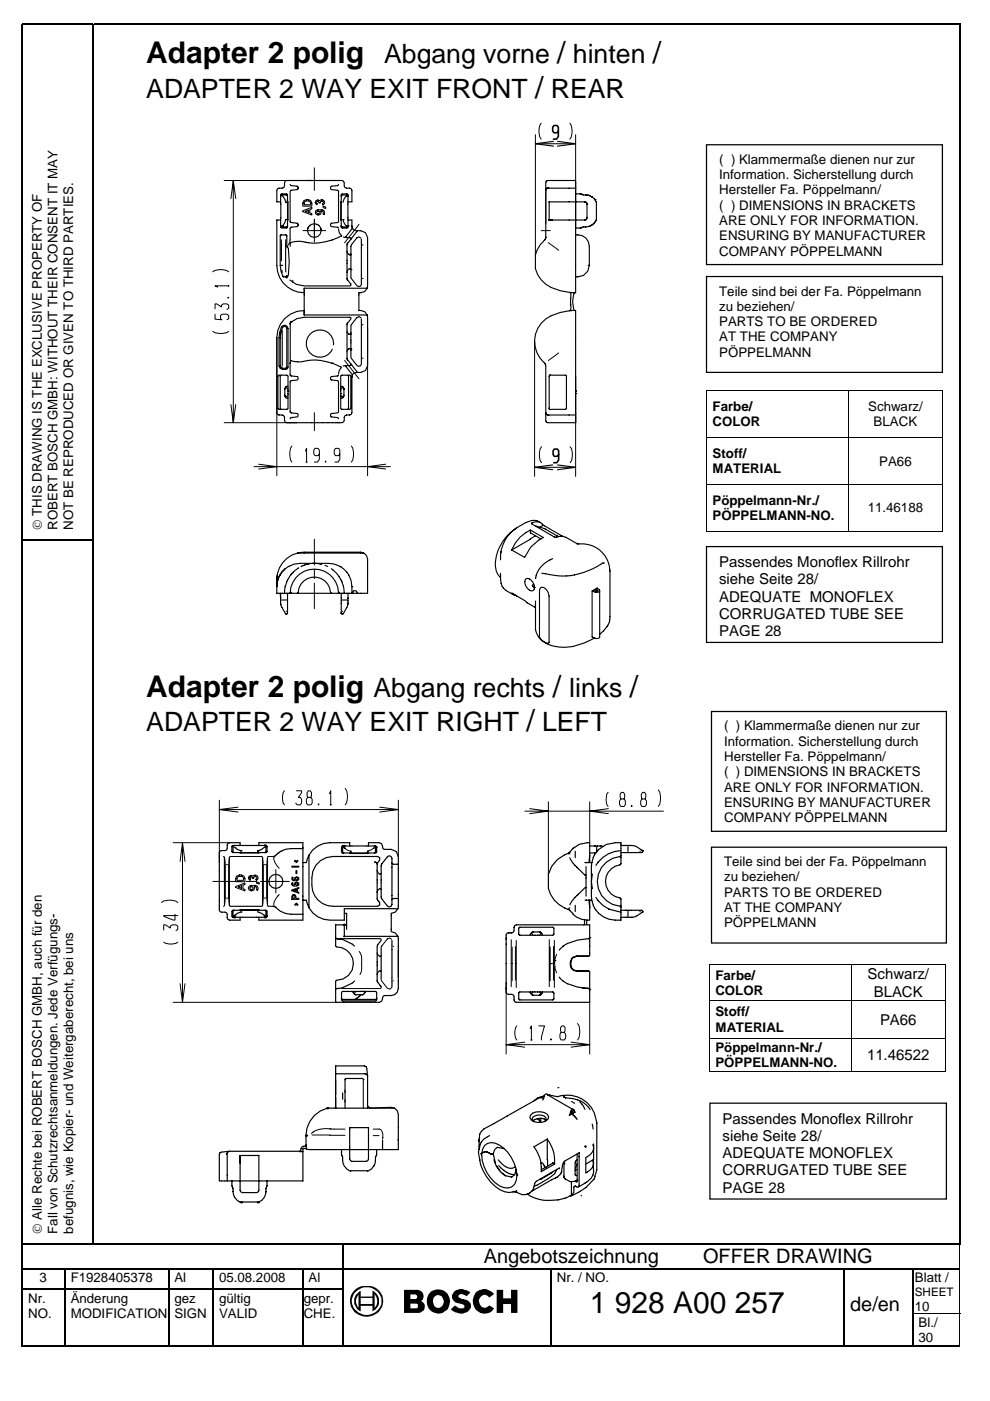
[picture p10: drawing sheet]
<svg xmlns="http://www.w3.org/2000/svg" width="210mm" height="297mm" viewBox="0 0 210 297" stroke-linecap="round" stroke-linejoin="round" font-family="sans-serif">
<g fill="#000">
<path d="M4.6 5h.3v.4h-.3zM19.6 5h.3v.4h-.3zM203.4 5h.3v.4h-.3zM4.6 114.4h.3v.3h-.3zM19.6 114.4h.3v.3h-.3zM203.4 114.4h.3v.3h-.3zM4.6 263.6h.3v.3h-.3zM4.6 268.8h.3v.4h-.3zM4.6 273.2h.3v.4h-.3zM4.6 278.5h.3v.2h-.3zM13.6 268.8h.3v.4h-.3zM13.6 273.2h.3v.4h-.3z"/>
<path d="M13.6 278.5h.3v.2h-.3zM35.6 268.8h.3v.4h-.3zM35.6 273.2h.3v.4h-.3zM35.6 278.5h.3v.2h-.3zM45 268.8h.4v.4h-.4zM45 273.2h.4v.4h-.4zM45 278.5h.4v.2h-.4zM64 268.8h.4v.4h-.4zM64 273.2h.4v.4h-.4zM64 278.5h.4v.2h-.4zM72.6 263.6h.4v.3h-.4zM72.6 268.8h.4v.4h-.4z"/>
<path d="M72.6 273.2h.4v.4h-.4zM72.6 278.5h.4v.2h-.4zM116.6 268.8h.4v.4h-.4zM116.6 273.2h.4v.4h-.4zM116.6 278.5h.4v.2h-.4zM178.9 268.8h.3v.4h-.3zM178.9 273.2h.3v.4h-.3zM178.9 278.5h.3v.2h-.3zM193.4 268.8h.3v.4h-.3zM193.4 273.2h.3v.4h-.3zM203.4 263.6h.3v.3h-.3zM203.5 263.9h.1z"/>
<path d="M203.5 268.8h.1v.4h-.1zM203.5 273.2h.1v.4h-.1z"/>
</g>
<g fill="none" stroke="#000" stroke-width=".34">
<path d="M4.6 5.2h15M4.8 5.4v109M19.8 5.4v109M19.9 5.2h183.5M203.5 5.4v109M4.8 114.7v148.9M4.9 114.5h14.7M19.8 114.7v148.9M203.5 114.7v148.9M4.8 263.9v4.9M4.8 269.2v4M4.8 273.6v4.9"/>
<path d="M4.8 278.7v6.8M4.9 263.8h67.7M4.9 269h8.7M4.9 273.4h8.7M13.8 269.2v4M13.8 273.6v4.9M13.8 278.7v6.8M13.9 269h21.7M13.9 273.4h21.7M35.8 269.2v4M35.8 273.6v4.9M35.8 278.7v6.8"/>
<path d="M35.9 269h9.1M35.9 273.4h9.1M45.2 269.2v4M45.2 273.6v4.9M45.2 278.7v6.8M45.4 269h18.6M45.4 273.4h18.6M64.2 269.2v4M64.2 273.6v4.9M64.2 278.7v6.8M64.4 269h8.2M64.4 273.4h8.2"/>
<path d="M72.8 263.9v4.9M72.8 269.2v4M72.8 273.6v4.9M72.8 278.7v6.8M73 263.8h130.4M73 269h43.6M116.8 269.2v4M116.8 273.6v4.9M116.8 278.7v6.8M117 269h61.9M179 269.2v4M179 273.6v4.9"/>
<path d="M179 278.7v6.8M179.2 269h14.2M193.5 269.2v4M193.5 273.6v4.9M193.5 278.7v6.8M193.7 269h9.8M4.6 285.3h9M13.9 285.3h21.7M35.9 285.3h9.1M45.4 285.3h18.6M64.4 285.3h8.2M73 285.3h43.6"/>
<path d="M117 285.3h61.9M179.2 285.3h14.2M193.7 285.3h9.8"/>
</g>
<g fill="none" stroke="#000" stroke-width=".21">
<path d="M47.5 38.3h17.3M49.5 38.3v51.3M66.7 35.6v4.8M113.5 30.5h8.5M113.5 28.6v25.5M114.7 26.1a3.2 3.2 0 0 0 0 3.4M120.8 26.1a3.2 3.2 0 0 1 0 3.4M122 28.6v9.7M45.1 57.6a3.2 3.2 0 0 1 3.4 0M49 42.1l.5-3.8 .5 3.8M64.2 44.7l1.9-.7v.3l-.4 .1v.7l.4 .2v.3l-1.9-.7zM64.2 48.9h4.9"/>
<path d="M64.4 42.5a1.05 1.05 0 0 1 1.7 .6v.6h-1.9v-.6zM64.6 42.7a.75 .75 0 0 1 .9-.1 .75 .75 0 0 1 .3 .8h-1.3zM64.7 44.8l.7-.3v.5zM66.7 46.5v4.8M67 44.6l.4-.1h.9l.4 .1 .1 .7-.1 .2-.2-.1a.37 .37 0 0 0-.2-.7h-.3l.1 .4-.2 .3-.5 .2-.4-.2-.2-.4zM67 42.5l.3-.1 .5 .1 .5-.1 .4 .1 .2 .4-.4 .6-.1-.3 .2-.3-.1-.2-.3-.1-.2 .1-.1 .4h-.3v-.3l-.3-.1-.2 .2 .2 .2-.1 .3-.4-.5zM67.1 44.9l.5-.2 .2 .2v.3l-.4 .1-.3-.1zM68.5 43.7l.6 .2v.3l-.6-.2zM76.1 47.6l-3 3.9M114.7 48.9h2M116.2 51.4l2.2 1.7M45.1 70.3a3.3 3.3 0 0 0 3.4 0"/>
<path d="M45.6 66.6v1.1l1.4 .1-.2-.3v-.6l.3-.3h1l.4 .3v.6l-.4 .3M45.6 65.5v-1.1h.4l.9 .7v-.4l.4-.3h.8l.4 .3v.7l-.4 .2M48.3 63.1l.2 .1zM48.5 60.6h-2.9l.6 .3M48.5 60.5v.2M73.1 76.4l3 3.9M77.9 75.1v25.8M113.3 72.4v28.6M118.4 74.8l-2.1 1.6M47.5 89.6h14.6M49 85.8l.5 3.8 .5-3.8M53.8 98.9h29"/>
<path d="M54.9 98.4l3.8 .5-3.8 .5M58.7 87.5v13.4M61.9 94.6a3.3 3.3 0 0 0 0 3.4M64.7 95.6l.3-.5v2.9M64.9 98h.2M66.7 87.5v3.8M67.7 96.2l-.3 .4h-.6l-.3-.4v-.8l.3-.3h.6l.3 .3v2l-.4 .6h-.6M69 97.8l.1 .2zM72.1 96.2l-.3 .4h-.7l-.2-.4v-.8l.2-.3h.7l.3 .3v2l-.4 .6h-.7M74.5 94.6a3.3 3.3 0 0 1 0 3.4M81.8 98.4l-3.9 .5 3.9 .5M113.3 99.1h8.7"/>
<path d="M114.8 94.7a3.2 3.2 0 0 0 0 3.4M120.9 94.7a3.2 3.2 0 0 1 0 3.4M122 87.5v13.5M66.7 114.3v5.5M66.7 120.7v2M66.7 123.6v5.5M193.4 278.6h10.2M203.5 263.9v4.9M203.5 269.2v4M203.5 273.6v4.9M203.5 278.7v6.8"/>
</g>
<g fill="#000">
<path d="M75.2 273.5a3.7 3.7 0 0 1 6 1.6 3.5 3.5 0 0 1-3.1 4.1 3.5 3.5 0 0 1-3.9-3.3h.4a3.2 3.2 0 0 0 3.4 2.9 3.2 3.2 0 0 0 2.9-3.5 3.2 3.2 0 0 0-3.4-2.4 3.2 3.2 0 0 0-2.9 3h-.4a2.96 2.96 0 0 1 1-2.4z" fill-rule="evenodd"/>
<path d="M75.5 274.5l1-.8v1.2h2.5v-1.3a2.54 2.54 0 0 1 1.3 3.1l-.7 1-.6 .4v-1.2h-2.5v-.4h2.9v.8v-.1a1.91 1.91 0 0 0 .1-2.7l-.1-.1v2.1h-.4v-1.3h-3l.1-.8a2.03 2.03 0 0 0 0 2.9l-.1-2.1h.5v2.9a2.48 2.48 0 0 1-1-3.6z" fill-rule="evenodd"/>
<path d="M85.7 273.5h2.9a1.31 1.31 0 0 1 1.1 1 1.31 1.31 0 0 1-.5 1.4 1.29 1.29 0 0 1 .9 1.3 1.29 1.29 0 0 1-1.2 1.2h-3.2v-3.4h1.3v.4h.2v1h-.2v1h1.4l.2-.2v-.7l-.3-.1h-1.1v-1h1a.52 .52 0 0 0 .3-.5 .52 .52 0 0 0-.4-.5h-1.1v.6h-1.3z" fill-rule="evenodd"/>
<path d="M91.4 273.8a2.56 2.56 0 0 1 4 1.4 2.56 2.56 0 0 1-2.8 3.2 2.3 2.3 0 0 1-2.1-2.5h1.3a1.18 1.18 0 0 0 1.2 1.4 1.18 1.18 0 0 0 1.1-1.5 1.15 1.15 0 0 0-1.2-1.2 1.15 1.15 0 0 0-1.1 1.3h-1.3l.1-.9 .3-.6z" fill-rule="evenodd"/>
<path d="M96.3 273.8l.2-.1a2.49 2.49 0 0 1 2.8 .1l.4 .3-.8 .7a1.44 1.44 0 0 0-1.6-.2l-.1 .1a.65 .65 0 0 0 .6 .7 2.44 2.44 0 0 1 2 1.1 1.96 1.96 0 0 1-2.5 1.9l-.7-.1-1-.7 .8-.8 .4 .2a1.63 1.63 0 0 0 1.5 .4l.2-.5-.4-.4a2.59 2.59 0 0 1-2.2-1.1l-.1-.8z" fill-rule="evenodd"/>
<path d="M100.8 274.1l.6-.4a2.47 2.47 0 0 1 3.4 .7l-1.1 .7a1.21 1.21 0 0 0-1.7-.3 1.21 1.21 0 0 0-.3 1.7 1.09 1.09 0 0 0 1 .8 1.09 1.09 0 0 0 1-.5l1.1 .6a2.51 2.51 0 0 1-3.4 .7 2.51 2.51 0 0 1-.9-3.3z" fill-rule="evenodd"/>
<path d="M105.3 273.5h1.4v1.8h1.7v-1.8h1.3v4.9h-1.3v-1.9h-1.7v1.9h-1.4z" fill-rule="evenodd"/>
</g>
<g fill="none" stroke="#000" stroke-width=".24">
<path d="M61.5 39.1l.2 .2 1.3 .2 .2 .2-.1 .4-1.4 .2-.2 .3v6.3l.2 .3 1.4 .2 .1 .4-.2 .2-1.3 .2-.2 .2v2.5l-.1 .5-.3 .5M71.8 39.1l-.2 .2-1.3 .2-.2 .2v.4l1.5 .2 .2 .3v6.3l-.2 .3-1.5 .2v.4l.2 .2 1.3 .2 .2 .2M116.2 39.9h5.8M116.2 39.9h.1M117.3 30l-3.8 .5 3.8 .5M118.2 30l3.8 .5-3.8 .5M59.5 42.8h-.8v-2.4l.1-.4 1.4-.2 .3-1.4 .3-.1h11.7l.3 .1 .2 .4 .1 1 1.4 .2 .1 .4v2.4h-.8M59.5 42.8l.1-1.6h1.3v7.1h-1.3l-.1-1.6M59.5 47.9l.3 .2M59.5 46.7h-.8v9.6a5.8 5.8 0 0 0 5.8 5.8M59.5 42.8v3.9M59.5 41.6h.1"/>
<path d="M59.5 47.9h.1M59.6 50.8l.1 4.5M59.6 56.3h.3M59.7 56.3h.2M59.7 49.8l-.2 .2v-.1M59.8 41.3h.9l.3 .3M59.8 41.3h.1M59.8 48.1h.1M59.8 41.3l-.3 .3M59.8 57.3l.1 .4M59.9 47.9h.1M59.9 41.6l.4 .5 .3 .8"/>
<path d="M60 58.6l.6 .1 .2-.2v.4v-.3h.2a15.7 15.7 0 0 0 0-6.3l-.2-.1v-2.2l-.2-.2h-1.1l-.1 6.5 .2 1.1 .4 1.2 .2 .1M60.5 49.8l.3 .2-.1-.1M60.6 46.5l-.3 .8-.4 .6M60.6 46.5h.1M60.6 42.9h.1M60.6 50.8v6.9M60.7 58.6l.1-.1-.3 .2M60.9 42.4l.1 .5M61 47.9l-.3 .2h-.9M61 42.8v3.9M61.4 59.4l1.4 .9 1.7 .3h9.7l.2-.1v-.2M61.5 51.5v.7"/>
<path d="M62.1 59.4v.5M65.3 48.3a1.45 1.45 0 0 0 1.3 2 1.45 1.45 0 0 0 1.4-1.9M67.6 47.8l.4 .5 .1 .6M67.6 47.8a1.48 1.48 0 0 0-2.3 .6M71.8 48.7l.2 .7 .5 .6M72.3 47.9l.3 .2h1l.2-.2M72.3 42.8v3.9M72.4 42.9h-.1M72.4 50a11.9 11.9 0 0 1-8.8 1.2l-1.3 .1-.9 .3M72.7 46.5a2.03 2.03 0 0 0 1 1.5M72.7 46.5h.1M72.8 50.2l.5 .2"/>
<path d="M73.4 41.6l-.4 .5-.3 .8M73.4 41.6h.1M73.5 41.3l.3 .3-.2-.3h-1l-.3 .3M73.6 59.1l.1 .3-.1-.1M73.6 53.3l.4 .6M73.6 59l.7 1.2M73.6 51.9v7.1M73.6 51.7l.1-.2-.1 .4M73.7 41.4l-.3 .2M73.8 42.8l-.1-1.6h-1.3v7.1h1.3l.1-1.6M73.8 47.9l-.3 .2M73.8 42.8v3.9"/>
<path d="M73.8 47.9h.1M73.8 46.7h.8v1.2M74 53.9l.2 .1M74.1 57h.1M74.2 57l.2 .1M74.2 57h.1M74.2 57a.77 .77 0 0 0-.6 .7M74.3 54h.1M74.3 54h-.1M74.4 53.8l-.2 .2M74.4 57.1h.1M74.4 58.8l1.3 1.8 .3 .1h.4l.2-.3"/>
<path d="M74.4 50.6l-.8 1.3M74.4 52.3v6.4M74.6 47.9l.1 .5M74.7 48.4l-1.4 2h.9l.2 .3 1.4-1.8M74.7 48.4l.6 .5h1.2l1 .4 .4 1.1v10.7M76.6 50.5l-.5-.3-.4 .2-1.3 1.8M76.6 50.8v9.4M76.8 51.9h.2M76.8 59h.2M115.7 50.3v.1M115.7 50.2l-.1 .5a6.7 6.7 0 0 0-2.1 6.2 6.5 6.5 0 0 0 5.3 4.7l2 .4M115.7 50.3l-.1 .5"/>
<path d="M115.7 50.3l.1-11.8 .4-.2h5.8v23.8h-.2M115.8 40.1v.1M115.8 40l.2-.1-.2 .2M115.8 40v.1M115.9 40l.3-.2-.4 .3-.1 .3M116.4 42.8h7.7l.4 .5M116.4 46.7h7.6M116.4 42.8v3.9M122 49.8a2.47 2.47 0 0 1 2.9 2.4v4.1M122 41.1h1M123 41.1l.3 .1M123 41.1h.1"/>
<path d="M123.3 41.2l.9 .1M123.3 41.2h.1M124.2 41.3h.1M124.2 41.3l.8 .2M124.3 42.9l-.3-.1 .3 .1 .2 .4M124.3 46.5l-.3 .2M124.5 46.2l-.2 .3-.3 .2M124.5 46.2l-.1 .3-.4 .2M124.5 43.3v2.9M124.6 41.4h.1M124.7 56.3h.2M124.9 41.4h.1"/>
<path d="M124.9 56.3a2.48 2.48 0 0 1-2.9 2.4M125 41.5l.9 .5 .5 .9M125 41.5h.1M125.5 41.7l.1 .1M125.5 47.7l-.4 .2M126 42.2l.2 .1M126.1 47.2l-.5 .4M126.2 42.3h.1M126.4 42.9v3.7M126.4 46.6a2.87 2.87 0 0 1-2.9 1.5l-.3 .2h-1.2M126.4 46.6l-.2 .5M126.4 42.9h.1"/>
<path d="M59 79.7l1.8-.2 .3 .3v6.8l-.3 .2h-1.7l-.2-.2zM59.5 77.8v-.2l.2 .4M59.6 70.2l-.1 .7M59.6 79.5l-.2 .3v6.8l.2 .2M59.7 69.4l.3-.4h.5l.4 .2 .2 .5v8.2l-.2 .3a1.19 1.19 0 0 1-1.7-.6v-6l.1-1.1zM59.8 78l.1 .1M59.8 70.1v7.5M59.9 69.5l.3-.3 .4 .1 .2 .4v8.2l-.2 .2h-.7l-.3-.2-.2-.3v-6l.1-1.1zM61.5 76.9l.1 2.8 1.4 .1 .2 .3-.2 .5-1.3 .1-.2 .2v6.4l.2 .2 1.3 .2 .2 .5-.2 .2-1.3 .1-.2 .3M61.6 68.5l-.1 8.4M61.6 76.4l.9 .3a6.9 6.9 0 0 0 3.1-.3 11.4 11.4 0 0 1 4.8 .6M61.6 76.4h.1"/>
<path d="M61.7 68.2l-.2 .5zM61.7 68.3h.1M64.5 65.8a5.8 5.8 0 0 0-5.8 5.8v15.9l.1 .4 1.4 .2 .3 1.4 .3 .1h11.7l.3-.1 .3-1.4 1.4-.2 .1-.4v-7.6M70.4 77h.1M70.4 77l2 .9M70.7 73.1a2.89 2.89 0 0 0-3.8-3 2.89 2.89 0 0 0-1.2 4.6 2.89 2.89 0 0 0 4.7-.7M71.8 79.5l-.2 .2-1.3 .1-.2 .3 .2 .5 1.3 .1 .2 .2v6.4l-.2 .2-1.3 .2-.2 .5 .2 .2 1.3 .1 .2 .3M72.3 79.6l1.9-.1 .2 .3v6.8l-.2 .2h-1.7l-.3-.2zM72.4 77.9l-.5 .6-.1 .7M73.3 77.5h.9l.2-.3 1.4 1.8M73.3 77.5l1.4 2M73.3 77.5l-.6 .1"/>
<path d="M73.6 70.2l.2 .5 .4 .2M73.6 75.9l.1 .4-.1-.1M73.6 75.9l.8 1.2M73.6 68.8v7.1M73.6 79.5l.3 .3v6.8l-.3 .2M73.6 68.6l.1-.1-.1 .3M74 70.8l.2 .1M74 74l-.4 .6M74.1 73.9l-.1 .1M74.3 70.9h.1M74.3 73.9h.1M74.3 73.9l.1 .2"/>
<path d="M74.3 70.9h-.1M74.3 73.9l-.3 .1M74.3 77.1l.1 .2M74.4 67.7l-.8 1.1M74.4 70.7l-.2 .2M74.4 74.1h.1M74.4 75.7l1.3 1.8 .3 .2 .4-.1 .2-.3M74.4 69.2v6.4M74.4 67.6l-.2-.3h-9.7l-1.5 .2-1.3 .8M74.7 79.5l-.1 .4M76.6 67.4l-.5-.3-.4 .2-1.3 1.8M76.6 67.6v9.5"/>
<path d="M76.8 68.9h.2M76.8 75.9h.2M77.9 66.8v10.7l-.4 1-1 .5a1.54 1.54 0 0 0-1.7 .4l-.1 .1M77.9 61.1l-.6 .7-1.2 .3v3.7l1.2 .3 .6 .7M77.9 61.1h-13.4v5.7h13.4M116.8 79.5h-.3l-.1 .3v6.8l.3 .2M116.9 79.5h3l.2 .3-.1 6.9-3.1 .1M120.8 65.9a8.2 8.2 0 0 0-6.8 3.7 6.1 6.1 0 0 0 1.5 7.5l.2 .3M120.8 62l.2 .2 .1 .5v2.5l-.1 .5-.2 .2M120.8 62l1 .1M121.8 65.8h.2v23.8h-5.8l-.4-.2-.1-11.8-.2-.6M121.8 65.8l-1 .1"/>
<path d="M121.8 62.1a5.4 5.4 0 0 0 0 3.7M60.4 83.8l.1 .3M60.4 83.8v.2zM60.4 82.3v.2M60.5 84.3l.6 .1M60.5 82.1l-.1 .3v1.5l.1 .3M60.6 82.2l.5 .2M61.1 81.9l-.6 .2M61.1 82.9h.1M61.1 83.9l-.5 .3M72.2 81.9l.6 .2M72.2 83.4h.1"/>
<path d="M72.2 83.9l.5 .3M72.7 82.2l-.5 .2M72.8 84.3l-.6 .1M72.8 82.1l.1 .2M72.9 82.3v1.6l-.1 .3M72.9 82.3v.2v-.2M72.9 82.3v.2M72.9 82.3v.1M72.9 83.8v.2M115.7 87.5l.1 .3 .4 .3-.2-.2M115.8 87.8l-.1-.1 .1 .1M116.2 88h5.8"/>
<path d="M116.2 88h.1M117.2 98.6l-3.9 .5 3.9 .5M118.2 98.6l3.8 .5-3.8 .5M122 82.9h.1M122 83.4h.1M60.8 118.4l1.1-.7 1.2-.4h14l.7 .6 .1 .7v7.2h-19.2v-2.9a5.8 5.8 0 0 1 2.1-4.5zM63.2 117.3l1.3-.2h12l.6 .2M65.6 119.5l-1.8 .6M67.4 119.5l.7 .1M68.1 119.6h.1zM68.9 119.9l.6 .2M106.2 116.9v.3"/>
<path d="M108.9 112.4l-.1 .1M109.3 112.1a9.5 9.5 0 0 0-4.2 8.1l.4 1.6 .6 .7M110.3 113.9l2.2-1.5 2.7 1.6-1 .5-1.7 1.5-1.3 2.2-2.7-1.6 .8-1.5zM112.5 112.4v.6M112.5 113l2.2 1.3M112.7 111l4.8 2.9h.5a2.45 2.45 0 0 1 2 0l2.4 1.4M112.8 110.9h-.1M113.5 113.6l-5 3M113.6 111.5a10.7 10.7 0 0 1 4.5 2.1l.2 .2M113.9 110.4a2.78 2.78 0 0 0-2.4 .4 8 8 0 0 0-5.4 7.9M113.9 110.4l5.4 3.3M114.4 110.7l-.8-.1-.8 .3"/>
<path d="M115.1 111.4l-.6 .4M117.2 118.4a5.3 5.3 0 0 0-3.6 4.3M122.3 115.3a6.1 6.1 0 0 1 7 5.8v10.3a5 5 0 0 1-2.2 3.1M128.1 119.4l-.2-.1a14.6 14.6 0 0 1-12.2 2.3l-.8-.1M58.8 121.9l-.1 .9M58.9 123.1l-.2 1.3 .1-1.1M58.9 122.8v.3M59.4 125.8l.1 1.1M59.5 125.8v2.1a3.7 3.7 0 0 0 1 2.2l.4 .1 .1-.2M59.5 128.2h.1M59.8 127.2h.9M60.5 120.6l-.8 .7-.6 1"/>
<path d="M60.6 130.2h.1M60.7 129.6h.1M60.8 123.4l-.3 .9-.2 1.5M60.9 130v.1M61 130h-.1M61 125.8v4.2M61.2 120.1a4.9 4.9 0 0 0-2.3 3M61.2 120.1l1.1-.5 1.3-.2h6.1a4.9 4.9 0 0 1 4.9 5M61.2 120.1h.1M61.5 125.6h.1M61.5 125.6a5.1 5.1 0 0 1 5.2-4.9 5.1 5.1 0 0 1 5.1 4.9M61.5 125.6l-.2 .2"/>
<path d="M63 125.8l.2-.1a3.5 3.5 0 0 1 3.5-3.3 3.5 3.5 0 0 1 3.4 3.3l.2 .1M63.4 120.4a6.5 6.5 0 0 0-2.6 3M70.3 120.6a6.4 6.4 0 0 1 2.7 5.2M71.8 125.6h.1M71.8 125.6l.2 .2M72.1 120.1h.1M72.3 130l.1 .1M72.3 125.8v4.2M72.6 129.6h.1M72.6 127.2h1M72.6 130.2h.1M73.7 128.2h.1"/>
<path d="M73.8 125.8a4.8 4.8 0 0 1-1.1 4.4h-.3l-.1-.2M74.6 124.4h.1M74.6 124.4v1.4M74.7 125.8l.3-.6h.3l.3 .2 .2 .4M106.1 121.6v.3a3.4 3.4 0 0 0 1.2 3.3l1.7 1M109.6 126.4l-1.1-.7 5 3.1-.2-.2M111.4 122.8a1.22 1.22 0 0 1 1.8 1 .84 .84 0 0 1 .1 1 .84 .84 0 0 1-.8 .4 1.94 1.94 0 0 1-1.1-2.4zM113.2 123.8l-.3 .4 .4 .4M113.3 124.6h.1M113.5 128.1v.1M113.5 127.4v6.1a4.6 4.6 0 0 0 4.1 3.5 11.5 11.5 0 0 0 8.4-1.7M114.5 124.7l.3-.2a1.83 1.83 0 0 1 1.6 1.9v9.9a1.84 1.84 0 0 1-2-1.3v-9.8z"/>
<path d="M126.1 124.9l.5-.2 .5 .5a.61 .61 0 0 1-.9 .3l-.7-.2v9.8l1.1 .3 .4-.1 .1-.2v-9.8M126.1 125.1v-.2l.7 .4-.4 .1-.4-.4-.5 .3"/>
</g>
<path d="M118.4 27.8l-.3 .4h-.6l-.3-.4v-.8l.3-.4h.6l.3 .4v1.9l-.4 .6h-.7M118.4 96.4l-.2 .4h-.7l-.2-.4v-.8l.2-.4h.7l.2 .4v1.9l-.4 .6h-.6" fill="none" stroke="#000" stroke-width=".33"/>
<path d="M149.8 30.7h50v25.4h-50z" fill="#fff"/>
<path d="M149.8 30.7h50v25.4h-50z" fill="none" stroke="#000" stroke-width=".26"/>
<path d="M149.8 58.6h50v20.4h-50z" fill="#fff"/>
<path d="M149.8 58.6h50v20.4h-50z" fill="none" stroke="#000" stroke-width=".26"/>
<path d="M149.8 82.8h.1v.1h-.1zM199.8 82.8h.2v.1h-.2zM199.8 112.5h.2v.2h-.2z" fill="#000"/>
<g fill="none" stroke="#000" stroke-width=".21">
<path d="M149.8 82.8h50.2M149.8 92.8h50.2M149.9 82.9v9.8M149.9 92.9v9.7M179.9 82.9v9.8M179.9 92.9v9.7M199.9 82.9v9.8M199.9 92.9v9.7M149.8 102.7h50.2M149.8 112.6h30M149.9 102.8v9.9M179.9 102.8v9.9"/>
<path d="M180 112.6h19.8M199.9 102.8v9.9"/>
</g>
<path d="M149.8 115.9h50v20.3h-50z" fill="#fff"/>
<path d="M149.8 115.9h50v20.3h-50z" fill="none" stroke="#000" stroke-width=".26"/>
<path d="M150.9 150.9h49.8v25.4h-49.8z" fill="#fff"/>
<path d="M150.9 150.9h49.8v25.4h-49.8z" fill="none" stroke="#000" stroke-width=".26"/>
<g fill="none" stroke="#000" stroke-width=".21">
<path d="M36.7 178.7h12M38.7 178.7v33.8M46.5 171.6h38M46.5 169.7v13.1M49.8 179.7h.1M50.5 171.1l-4 .5 4 .6M56 179.7h.1M60.3 167.7a2.88 2.88 0 0 0 0 2.9M62.9 167.7h1v.4l-.6 1h.4l.2 .4v.8l-.2 .3h-.7l-.3-.3M65.2 169.1h.7l.1-1-.2-.4h-.4l-.3 .4 .1 1-.2 .4v.8l.2 .3h.7l.3-.3v-.8l-.3-.4M67.5 170.5l.1 .1zM69.8 168.3l.3-.6v2.9"/>
<path d="M70 170.6h.3M73 179.8l.6 .4 .8 .3M73 179.8h.1M73.2 167.2a3.4 3.4 0 0 1 0 3.4M79.2 179.8l-.5 .4-.8 .3M79.2 179.8h.1M80.5 171.1l4 .5-4 .6M84.5 169.7v11.9M111.3 172h29.4M112.3 171.4l4 .6-4 .5M116.3 170v15.4M125 170v8.7"/>
<path d="M128.9 168a2.87 2.87 0 0 0 0 3M129 171.4l-4 .6 4 .5M131.6 169.4h.7l.1-1-.2-.4h-.4l-.3 .4 .1 1-.2 .4v.8l.2 .4h.7l.3-.4v-.8l-.3-.4M133.9 170.8h.1v.2h-.1zM136.1 169.4h.7l.1-1-.2-.4h-.5l-.2 .4 .1 1-.3 .4v.8l.3 .4h.7l.3-.4v-.8l-.3-.4M139.6 167.5a3.4 3.4 0 0 1 0 3.5M34.2 191.3a3.2 3.2 0 0 1 3.5 0M34.7 197.2v-1.1h.4l1 .7v-.4l.4-.3h.8l.4 .3v.6l-.4 .3M34.7 199.7a2.88 2.88 0 0 0 3 0M37.1 193.8v1.3h-.4l-2-.8v-.2h3M38.2 182.6l.5-3.9 .5 3.9M45.1 186.9h6.1"/>
<path d="M47.4 181.6l.2 .2M47.6 186.9v5.1M47.8 190.7l-.2 1.2-.2 .3M47.8 183.2v7.3M48 190.4h.2M48 183.3h.2M48.5 183.2v7.3M48.5 190.7l.1 1.2 .3 .3M48.5 183l.1-1.2 .3-.2h6.5l.3 .2 .1 1.2M48.6 181.8v10.2M49.6 194.3h.1M49.7 194.2l-.2 .2"/>
<path d="M49.8 194.1h.1M49.8 194.1h-.1M50 188l1.9-.8v.3l-.4 .2v.7l.4 .2v.3l-1.9-.7zM50.2 185.7a1.08 1.08 0 0 1 1.7 .6v.6h-1.9v-.6zM50.4 185.9a.78 .78 0 0 1 .9-.1 .78 .78 0 0 1 .3 .8h-1.4zM50.5 188l.7-.2v.5zM51.1 180.4h.1M51.1 193.4h.1M52.2 186.9h2M52.8 187.9l.4-.2h1l.4 .2 .1 .7-.1 .2-.2-.2a.4 .4 0 0 0-.2-.6h-.3l.1 .4-.2 .3-.6 .2-.4-.2-.1-.4zM52.8 185.8l.4-.2 .4 .2 .6-.3 .4 .2 .1 .4-.3 .6-.1-.3 .2-.3-.1-.2-.3-.1-.2 .1-.1 .4h-.3l-.1-.4h-.2l-.2 .2 .1 .3-.1 .2-.3-.5zM53 188.2l.4-.2 .3 .2v.2l-.5 .2-.2-.2z"/>
<path d="M54.4 187l.6 .2v.2l-.6-.1zM55.2 186.9h6.1M55.6 181.8v10.2M55.8 190.7l-.1 1.2-.3 .3M55.8 183.2v7.3M56 194.1h.1M56 194.1l.3 .3M56.1 190.4h.2M56.1 183.3h.2M56.5 183.2v7.3M56.6 190.7l.1 1.2M56.7 191.9l.2 .3h.9l.6 .2"/>
<path d="M56.7 181.8l-.1 1.2M56.7 181.8v10.2M58.4 181.4l-.6 .2h-.9l-.2 .2M58.4 181.4a.96 .96 0 0 0 0 1.6l.8 1.1M58.4 192.3h.1M58.5 184.4v5M59.2 189.7l-1 1.5a.8 .8 0 0 0 .2 1.1M59.9 180.3l-1 .6-.5 .5M61.9 188.7l1.5-.5v.2l-.3 .1v.6l.3 .1v.2l-1.5-.6zM61.9 183.6h1.5v.3h-1.5zM62 187.1l.1 .1v.4h.4v-.4l.5-.2 .4 .2v.4l-.4 .3h-.7l-.3-.2-.2-.3zM62 185.9l.1 .2v.4h.4v-.4l.5-.2 .4 .2v.4l-.4 .2h-.7l-.3-.1-.2-.3z"/>
<path d="M62.1 189.7h.4l.2 .3v.5h.7v.2h-1.5v-.7zM62.2 189.9l.3 .1v.5h-.4zM62.3 188.8l.5-.2v.4zM62.5 191.8l.3-.3 .4 .3-.1 .2-.3-.3-.2 .3zM62.5 182.5l.1-.1 .2 .2 .3-.2 .1 .1-.4 .4zM62.7 187.3l.3-.1 .2 .1v.3h-.5zM62.7 186.2l.3-.1 .2 .1v.2l-.4 .1-.1-.1zM62.7 184.6h.2v.6h-.2zM74.4 180.5h.1M77.9 180.5h.1M80.6 199l.2 .3M83 199.2l-.4-.3-.5 .2-1.3 1.8"/>
<path d="M108.4 199.2v10M109.5 199.4v10M116.5 199.2v10M117.5 199.4v4.9M36.7 212.5h34.7M38.2 208.6l.5 3.9 .5-3.9M71.6 209.6h.1M76.1 201.7l.5 .9 .1 .6v2.5l-.4 .9M80.8 209.2v.3l-.2 .1h-8.2M80.8 207.8l1.3 1.7 .6 .2 .4-.4M83.4 200.7h.1M83.4 207.9h.1"/>
<path d="M107.3 208.4v15.1M108.6 200.8v7.1M109.3 200.7v7.1M109.6 217.5a2.75 2.75 0 0 0 0 3M112.4 218.1l.3-.6v3M114.2 217.5h1.2l-.6 2.4v.6M116.6 200.8v7.1M117.3 200.7v7.1M117.5 205v4.4M118 202.3a4.8 4.8 0 0 0 0 4M119 218.9h.7l.1-1-.3-.4h-.4l-.2 .4 .1 1-.3 .4v.8l.3 .4h.7l.2-.4v-.8l-.2-.4M122.4 217a3.4 3.4 0 0 1 0 3.5"/>
<path d="M125 212.5v11M70 239.4h3.2M70 239.4h-2a3.5 3.5 0 0 0-2 .9M70 239.4h.1M76.6 228.6l.3 .1 .1 .2M77 228.9h.1M77 228.9v6M79.1 239.4h1.3a1.59 1.59 0 0 1 .8 2M107.3 221.5h17.7M111.3 221l-4 .5 4 .5M112.5 220.5h.3M116.8 220.3h.1v.2h-.1z"/>
<path d="M121.1 221l3.9 .5-3.9 .5M66.2 240.6h3.8M70 240.7h3.2M79.1 240.8h1.3"/>
</g>
<g fill="none" stroke="#000" stroke-width=".25">
<path d="M49.2 179.3h7.2l.2 .2v1l-.2 .3h-7l-.2-.3zM49.4 179.5v1l.3 .3M49.4 179.5h.1M49.7 179.3l-.3 .2M49.7 179.3h.1M49.8 179.7l.6 .4 .7 .3M50.9 179.3v-.6h-2.2l-.4 .1-.3 1.4-1.2 .2-.3 .4v12.3l.3 .3 1.2 .2 .3 1.3 .4 .2h2.2v-.6M54.9 179.3v-.6h9.3v16.4h-9.3v-.6M56 179.7l-1.3 .7M56.1 179.3l.3 .2zM56.4 179.5v1l-.3 .3M56.4 179.5h.1"/>
<path d="M64.2 179.9l-3.6 .2-1.2 .5-.9 .7M72.6 179.6l.3-.2h-.4l-.1 .2v1l.2 .2h6.8M72.6 179.6v1l.3 .2M74.1 179.4v-.7h-4.1a5.1 5.1 0 0 0-4.5 2.6M78.1 179.4v-.7h2.3a1.1 1.1 0 0 1 .8 1.1l.2 .3h1.6l1 .4 .5 1.1-.1 11.1M79.4 179.4h.1M79.4 179.4l.2 .2M79.4 179.4h-6.6l-.2 .2M79.6 179.6l-.2-.2h.4l.1 1.2-.1 .2h-.4M79.6 179.6v1l-.2 .2M121.4 180l1.4-1 2.2-.3v4.2M121.8 179.6l-1 1.1"/>
<path d="M125 179.4h2.8M126.5 179.6v1M131.7 179.3a4.7 4.7 0 0 1 4.4 1M133.1 179.5v1M47.6 181.8v5.1M47.6 181.8l.2 1.2M48.9 192.2h6.5M49.4 194.2l.3 .3zM49.5 194.4h.1M49.7 193l-.3 .2v1M49.7 194.1v.1M50.9 180.8h4"/>
<path d="M50.9 193h4M51.1 180.5l.1 .3M51.1 193.4l-.7 .2-.6 .5M51.2 193l-.1 .2M54.6 193l.1 .2M54.7 180.4h.1M54.7 193.4l.7 .2 .6 .5M54.7 180.5l-.1 .3M56.1 193h-6.7l-.2 .2v1l.2 .3h7l.2-.3v-1l-.2-.2h-.3l.3 .2v1M56.1 194.5l.3-.3zM58.5 192.4l.9 .8 1.2 .5 1.1 .1h2.5M64.2 190.9h.8l.5 1.5"/>
<path d="M65.5 192.4a5.1 5.1 0 0 0 4.5 2.7h3v-2.4h11.4M65.5 181.3l-.5 1.6h-.8M65.5 181.3v11.1M71.4 199l1.2 .2 2.1 1 .5 .4M71.4 199l1.2 .1M71.4 199h9.2M72.9 198.5h11.5M73 196.1h.5M73 196.1h-1.8v2.7M73 196.1v2.5M73 193.7h.5v3.3M74.1 180.8h4"/>
<path d="M74.3 180.6l.1 .2M77.9 180.6v.2M79.5 182.8l.2 .1zM79.7 182.9l.3 .3M80 184.6l.1 .5 .5 .3 .2-.2M80 183.2l.5-.8v-.5l-.4-.3h-9.5a4.5 4.5 0 0 0-4.5 4.5 5.2 5.2 0 0 0 2.3 5.5l1 .4 1.2 .2h9.5l.4-.3v-.6M80 183.2v7.3l.5 .8M80.3 191.1l.2 .2M80.8 199.4l-.7 .9a2.72 2.72 0 0 0 0 2.2l.5 .3 .2-.2M80.8 188.6l-.2-.2-.5 .3-.1 .5M82.1 181.7l.4-.3 .4 .2 .2 .4v9.7l-.2 .5-.4 .1-.4-.2-1.3-1.9v-6.6l.2-.4zM83.1 183l.3 .2h1.1"/>
<path d="M83.1 199.4v9.8M84.4 198.5l.1 11.1-.3 .7-.5 .6-.7 .2h-1.6l-.2 .3a1.12 1.12 0 0 1-.8 1.1h-9.2v-4.6a3.6 3.6 0 0 0 3.7-3.6 3.6 3.6 0 0 0-3.7-3.6v-1.9l.2 .2M84.4 192.7l-.6 .7-.8 .3v3.8l.8 .3 .6 .7M84.5 190.5h-1.1l-.3 .3M107.8 197.8a.47 .47 0 0 0-.5 .5v12l.3 .5 1.3 .2 .2 1.4 .4 .1h15.5v-6.6l-2.7-.1a1.55 1.55 0 0 1-1.3-1.5 1.55 1.55 0 0 1 1.3-1.5l2.7-.1v-6.6h-15.5l-.4 .1-.2 1.3-.4 .3M107.8 197.8h.7M107.8 197.8h.1M108.5 197.8h.1M110 196.7l7.2-.1 .2 .2v1.2l-.2 .3h-7l-.2-.3zM112.7 197.8l.3 .5M113.1 197.6l-.4 .1M114.4 197.6l.3 .1"/>
<path d="M114.7 197.7l-.2-.1h-1.6l-.5 .5v.2M114.7 197.7l.3 .6M114.7 197.8l-.3 .5M120.5 180.9a6.6 6.6 0 0 0-4.2 4.5v3a6.4 6.4 0 0 0 4.2 4.4l1 .9M120.6 192.5h.1M120.6 181h.1M120.8 180.7l-.3 .2M120.8 181.9l.9 1.3 2.4 2.4M122 180.5v1.3M122 191.9v1.4M124 194.9l-.1 1-.2 .2M124.1 188.2a12.5 12.5 0 0 0-3.3 3.6"/>
<path d="M124.1 185.6h.1M124.1 182.9h1.4M124.1 190.9h1.4M124.2 183.7v6.3M124.4 195.1v1M124.8 199h.1M124.8 199a9 9 0 0 0-5.5 1.7M124.9 190.9l.1 1.5M125 198.8l-.2 .2M125 192.4v2.7a4.8 4.8 0 0 1-3.6-1.3M125 198.8h.1M125 181.3l-.1 1.6"/>
<path d="M125 180.8h1.3M125 190.9v1.5M125.6 185.3a6.3 6.3 0 0 0 0 3.1M126.3 180.8a5.4 5.4 0 0 1 5.4-2.1l-.1 4.6a3.6 3.6 0 0 0-3.2 3.6 3.6 3.6 0 0 0 3.2 3.6l.1 4.6a5.3 5.3 0 0 1-6.3-5.1l.1-7.1M126.3 180.8l-.5 1-.3 1.1M126.3 190.3l.5 .6M126.8 190.9a6.7 6.7 0 0 0 4.9 2.5M126.8 182.8l-.5 .7M131.7 181.4l-.1 .1a5.4 5.4 0 0 0-5 5.4 5.4 5.4 0 0 0 5 5.3l.1 .2M131.7 180.3a6.5 6.5 0 0 0-4.9 2.5M131.7 193h4.3l.2 .2M133.1 193.2v1"/>
<path d="M135.7 180.4v.1M135.7 193.2v.1M136.1 180.3l.1 .4M136.1 180.3h.1M136.2 193.1v.3a4.8 4.8 0 0 1-4.5 1.1M136.2 193.4h.1M136.2 180.4h.1M136.2 180.5l-.2 .3h-4.3M71.6 209.6h.2M72.4 211.6l.2 .3h7l.3-.3-.1 .4-.2 .2h-7l-.2-.2v-1.5l.2-.3h7l.3 .3v1.4M74.8 210.2a.77 .77 0 0 0 .7 .7M75.1 210.8l.4 .1"/>
<path d="M75.2 208l-.2 .2a5.5 5.5 0 0 1-3.6 1.4l-.2 .2M75.4 211.8l1-.8-1.2 .9M75.4 210.2l-.3 .5M77.1 210.8l-.3 .1M77.4 210.2v.2l-.5 .5h-1.4M80 208l.1 .3M80 202v6M80.1 208.3l.7 .9-.2-.3M80.8 206l-.2-.2-.5 .3-.1 .5M80.8 201v6.6M110 210.4l7.2-.1 .2 .3v1.2l-.2 .2h-7l-.2-.2zM112.4 210.3v.2l.5 .5h1.6l.5-.5v-.2"/>
<path d="M112.7 210.8l.4 .2M113 210.3l-.3 .5M114.4 210.3l.3 .5M114.7 210.8l-.3 .2M116.9 204.3h.2M117.6 203.6h.1M117.6 204.9v.1M118.6 207.2l.8 .8M119.3 207.9a8.5 8.5 0 0 0 5.5 1.7M119.4 200.6l-.8 .8M123.4 209.5l1.4 .1M124.5 209.6h.3"/>
<path d="M124.8 209.6l.2 .2M124.8 202.7h-2.5l-1 .4a1.96 1.96 0 0 0 .3 2.6l.7 .2h2.5M125 209.8h.1M71.2 227.7h6.2M72.6 231.7v1.4M74.1 239.1h4v6.6l-.1 .4-.4 .1h-3l-.3-.1-.2-.4zM76.5 228.7h-3.3v6.2M77.4 227.7h.1M77.8 227.7l.1 .5M77.9 228.1v.1M77.9 234.5l.5 .4 4.6-.1 .6 .1M77.9 228.2l-.1-1.7-.2-.4-.3-.1h-6.1v8.9"/>
<path d="M77.9 228.2v6.7M83.7 234.9h-14.3a6 6 0 0 0-4.5 5.9M83.7 234.9l.5 .6 .3 .8v7.4h-19l-.5-.1M112.5 236.5a2.64 2.64 0 0 1 3.5-.3l.3 .5a1.72 1.72 0 0 1-2.2 1.3l-.8-.2-.7-.3-.2-.5zM113.9 237.2l.6 .4M114.4 232.7l-11.8 6.6-.5 .6-.4 .6-.1 1.4M114.5 237.6v.2M114.5 237.6v.4M114.7 237.1v.9M115.1 233.2l.3-.9a.46 .46 0 0 1 .6-.3l5.7 3.4M115.3 232.8l-.8-.1 .8 .1M115.4 232.3l-1.4 .5-.8 .6"/>
<path d="M115.5 237.8l.3-.4a1.33 1.33 0 0 0-1.9-1l-.6 .2a.62 .62 0 0 0-.5 .6 .62 .62 0 0 0 .4 .6M115.7 237.5a1.94 1.94 0 0 0-2.6 .1M116.2 232.2l2 .3a6.3 6.3 0 0 1 8.3 5.7v9.9l-.5 1.8a10.3 10.3 0 0 1-4.7 3.5M118.3 230.6h.1M119.5 232.5l.4 .3M119.8 232.7h.1M120 232.8a5.7 5.7 0 0 1 5.1 2.5M121.2 233.5l.6 .4M121.3 236.1l1 1.2-1.1-1.1M121.3 236.1l.1-.6-.2 .1v.6M121.7 235.4l-.1-.2a.5 .5 0 0 0-.7 .6l-.2 .7 .5-.3M121.7 235.4l.1 .3"/>
<path d="M121.8 235.7l.1 .1zM121.9 235.8l-.6 .3M122.9 233.6l.8 1 .3 .6M125.6 238.3l.2 1.1M48.2 244.6v5.8M48.3 244.3l-.3 .4 .4-.5zM48.7 244.1l-.3 .1M49.2 250.4l.2 2.2a2.55 2.55 0 0 0 1.7 2.4M50.7 254.7l.4 .3M50.9 245h4v7.4l-.2 .3-.3 .2h-3l-.3-.2-.2-.3zM51.1 254.9h.1M56.6 250.4v1.1l-.2 .5a2.7 2.7 0 0 1-1.7 3h-3.6"/>
<path d="M63.8 243.9l-.3 .2h-14.8M64.9 240.9v1.9l-.2 .2 .2-.2M65 243.6v-.8l-.1 .1a1.11 1.11 0 0 0-1.2 1.2l-.2 .1h.7M65 243.6l-.6-.1-.2 .1v6.8h-17.7v-5.6l.2-.4 .3-.1 1.7-.2M72.4 243.7l.2 2.3a2.56 2.56 0 0 0 1.7 2.3h3.6a2.86 2.86 0 0 0 1.8-3.1l.1-.3 .1-1.2M81.1 241.7v2M84.3 241.7h.2M101.6 241.5l-.2 .4 .2 .2v1.6M101.7 245.8v.2M102.6 244.2h.6l1 .5M102.7 242.9a2.36 2.36 0 0 1 3.2-.1 9.5 9.5 0 0 1 3.8 6.3l-.1 .1a2.34 2.34 0 0 1-1.1 2.4 2.34 2.34 0 0 1-2.6-.2 9.4 9.4 0 0 1-3.9-6.8zM102.7 244.2l-.5 .3"/>
<path d="M103.2 244.3l-.1-.1 1.2 .5M103.8 240.8a3.6 3.6 0 0 0-2.3 3.6 9.6 9.6 0 0 0 5.5 8.3 3.7 3.7 0 0 0 2.6-.3M103.8 244.5h.1M104.5 244.6l.6 2.1M104.7 245.9l.5 1.3 .9 1.2 1 .9 1.4 .3M105.3 247.2l.7 1M105.5 243.3l1.3 .2M105.5 243.2l-.6 .5-.3 .8-.4 .2M105.7 245.9a3.6 3.6 0 0 0 3 1.8l.5-.3M105.7 247.1l.6 .6a4.4 4.4 0 0 0 2.7 1.3M106.5 248.7l.7 .6M109.4 247.9l-.1 .9"/>
<path d="M109.4 247.9l-.3 1.2-.7 .5M111.8 253.1a8.8 8.8 0 0 0 9.1 .4M113.2 251.9a2.27 2.27 0 0 1-2.5 1.4l-1.5-.6M114.6 246.7l.4-.1 .6 .9M115.6 247.5h.1M116 241.5l.5 .7a7.3 7.3 0 0 1 1.1 4.6M116 241.5l-2.8 1.6 .5 .7a7.3 7.3 0 0 1 1.1 4.6l2.8-1.6M116 241.5l.1 5.7M116.8 248.8l-2.4 1.2M117.1 248.5l-.3 .3M117.2 246.6h.1M117.2 246.6l.4 .2"/>
<path d="M117.2 246.6l-2.4 1.4M118 248l-.4 .8a15.3 15.3 0 0 1-4 2.6h-.3M118.2 249.5h.1M118.5 247.7l.1 .1M118.6 247.6l-4.9 2.9-.4 .5-.2 1.1M119.1 248.4a3.6 3.6 0 0 1-2.1 1.7l-4.4 2.5M119.7 246.2l-.1 .3M119.8 246.8l-.2-.2-.1 2.9 .2 .4a2.17 2.17 0 0 0 2.2 .6l.5-.3M121.2 250.5v2.8l-.3 .2M122 246.3v.1M122.3 244.7l.1 5.8-.2 .1-.3-.2M122.4 245.9l-.4 .3-.1 .3v2.5l.1 .2h.4"/>
<path d="M122.4 250.2h.1M122.4 246.8l-.5 .9M122.4 247.9l-.5 .3M122.8 245.2v6.3l-.3 .2-.7-.2-.1 1.3-.5 .7h-.3M122.8 244.4v.8M122.8 244.4l-3 1.7a3.6 3.6 0 0 0-.8 2.5M122.8 244.4h.1M123.2 253.4l.1 .1M124 243.1l.2 .1M124 243.1l.2-.1v.2M125.8 246.1l.1 2.4a2.98 2.98 0 0 1-1.9 2.3l-1.4 .9M125.8 246.1a2.17 2.17 0 0 1-1.6 2.6v-3.3a2.2 2.2 0 0 0 1.6-2.6l.1-.2v3.2l-1.7 1"/>
<path d="M125.9 245.8l-.1 .3"/>
<circle cx="58.5" cy="186.9" r="1.5"/>
</g>
<g fill="#000">
<path d="M49.4 194.5a.25 .25 0 0 1 .5 0 .25 .25 0 0 1-.5 0zM55.9 194.5a.25 .25 0 0 1 .5 0 .25 .25 0 0 1-.5 0z"/>
<path d="M54.4 254.9a.25 .25 0 0 1 .5 0 .25 .25 0 0 1-.5 0zM50.9 254.9a.25 .25 0 0 1 .5 0 .25 .25 0 0 1-.5 0z"/>
<circle cx="56.1" cy="179.3" r=".25"/>
<circle cx="72.6" cy="179.6" r=".25"/>
<circle cx="72.9" cy="179.4" r=".25"/>
<circle cx="79.6" cy="179.6" r=".25"/>
<circle cx="49.4" cy="194.2" r=".25"/>
<circle cx="56.4" cy="194.2" r=".25"/>
<circle cx="72.9" cy="196.1" r=".25"/>
<circle cx="69.4" cy="235" r=".25"/>
<circle cx="64.9" cy="240.8" r=".25"/>
</g>
<path d="M150.9 179.6h49.8v20.3h-49.8z" fill="#fff"/>
<path d="M150.9 179.6h49.8v20.3h-49.8z" fill="none" stroke="#000" stroke-width=".26"/>
<path d="M150.4 204.4h.1v.2h-.1zM200.4 204.4h.2v.2h-.2zM200.4 227h.2v.2h-.2z" fill="#000"/>
<g fill="none" stroke="#000" stroke-width=".21">
<path d="M150.4 204.5h50.2M150.4 212.2h50.2M150.5 204.6v7.5M150.5 212.2v7.8M180.5 204.6v7.5M180.5 212.2v7.8M200.5 204.6v7.5M200.5 212.2v7.8M150.4 220.2h50.2M150.4 227.1h30M150.5 220.2v7M180.5 220.2v7"/>
<path d="M180.6 227.1h19.8M200.5 220.2v7"/>
</g>
<path d="M150.5 233.9h50.2v20.3h-50.2z" fill="#fff"/>
<path d="M150.5 233.9h50.2v20.3h-50.2z" fill="none" stroke="#000" stroke-width=".26"/>
<g font-size="6.3">
<text x="31" y="13.4">Adapter 2 polig</text>
<text x="31" y="147.7">Adapter 2 polig</text>
<text x="125.1" y="278.3">1 928 A00 257</text>
</g>
<g font-size="5.7">
<text x="81.4" y="13.4">Abgang vorne / hinten /</text>
<text x="31" y="20.7">ADAPTER 2 WAY EXIT FRONT / REAR</text>
<text x="79.2" y="147.7">Abgang rechts / links /</text>
<text x="31" y="155">ADAPTER 2 WAY EXIT RIGHT / LEFT</text>
</g>
<g font-size="4.2">
<text x="102.6" y="267.9">Angebotszeichnung</text>
<text x="149.1" y="267.9">OFFER DRAWING</text>
<text x="180.3" y="278">de/en</text>
</g>
<g font-size="3.2">
<text x="152.5" y="120.2">Passendes Monoflex Rillrohr</text>
<text x="152.5" y="123.9">siehe Seite 28/</text>
<text x="152.5" y="127.6">ADEQUATE MONOFLEX</text>
<text x="152.5" y="131.2">CORRUGATED TUBE SEE</text>
<text x="152.5" y="134.9">PAGE 28</text>
<text x="183.9" y="207.6">Schwarz/</text>
<text x="185.3" y="211.3">BLACK</text>
<text x="186.6" y="217.3">PA66</text>
<text x="183.8" y="224.8">11.46522</text>
<text x="153.2" y="238.3">Passendes Monoflex Rillrohr</text>
<text x="153.2" y="241.9">siehe Seite 28/</text>
<text x="153.2" y="245.6">ADEQUATE MONOFLEX</text>
<text x="153.2" y="249.2">CORRUGATED TUBE SEE</text>
<text x="153.2" y="252.9">PAGE 28</text>
</g>
<g font-size="2.8">
<text x="152.5" y="34.7">( ) Klammermaße dienen nur zur</text>
<text x="152.5" y="38">Information. Sicherstellung durch</text>
<text x="152.5" y="41.2">Hersteller Fa. Pöppelmann/</text>
<text x="152.5" y="44.5">( ) DIMENSIONS IN BRACKETS</text>
<text x="152.5" y="47.7">ARE ONLY FOR INFORMATION.</text>
<text x="152.5" y="50.9">ENSURING BY MANUFACTURER</text>
<text x="152.5" y="54.2">COMPANY PÖPPELMANN</text>
<text x="152.5" y="62.7">Teile sind bei der Fa. Pöppelmann</text>
<text x="152.5" y="65.9">zu beziehen/</text>
<text x="152.5" y="69.1">PARTS TO BE ORDERED</text>
<text x="152.5" y="72.4">AT THE COMPANY</text>
<text x="152.5" y="75.6">PÖPPELMANN</text>
<text x="151.1" y="87.2">Farbe/</text>
<text x="184.1" y="87.2">Schwarz/</text>
<text x="151.1" y="90.4">COLOR</text>
<text x="185.2" y="90.4">BLACK</text>
<text x="151.1" y="97.1">Stoff/</text>
<text x="151.1" y="100.3">MATERIAL</text>
<text x="186.4" y="98.7">PA66</text>
<text x="151.1" y="107">Pöppelmann-Nr./</text>
<text x="8.8" y="112.4" transform="rotate(-90 8.8 112.4)">© THIS DRAWING IS THE EXCLUSIVE PROPERTY OF</text>
<text x="12.2" y="112.4" transform="rotate(-90 12.2 112.4)">ROBERT BOSCH GMBH: WITHOUT THEIR CONSENT IT MAY</text>
<text x="15.5" y="112.4" transform="rotate(-90 15.5 112.4)">NOT BE REPRODUCED OR GIVEN TO THIRD PARTIES.</text>
<text x="151.1" y="110.2">PÖPPELMANN-NO.</text>
<text x="184" y="108.6">11.46188</text>
<text x="153.5" y="154.9">( ) Klammermaße dienen nur zur</text>
<text x="153.5" y="158.1">Information. Sicherstellung durch</text>
<text x="153.5" y="161.4">Hersteller Fa. Pöppelmann/</text>
<text x="153.5" y="164.6">( ) DIMENSIONS IN BRACKETS</text>
<text x="153.5" y="167.9">ARE ONLY FOR INFORMATION.</text>
<text x="153.5" y="171.1">ENSURING BY MANUFACTURER</text>
<text x="153.5" y="174.4">COMPANY PÖPPELMANN</text>
<text x="153.5" y="183.6">Teile sind bei der Fa. Pöppelmann</text>
<text x="153.5" y="186.9">zu beziehen/</text>
<text x="153.5" y="190.1">PARTS TO BE ORDERED</text>
<text x="153.5" y="193.4">AT THE COMPANY</text>
<text x="153.5" y="196.6">PÖPPELMANN</text>
<text x="151.7" y="207.7">Farbe/</text>
<text x="151.7" y="210.9">COLOR</text>
<text x="151.7" y="215.5">Stoff/</text>
<text x="151.7" y="218.7">MATERIAL</text>
<text x="151.7" y="223">Pöppelmann-Nr./</text>
<text x="151.7" y="226.2">PÖPPELMANN-NO.</text>
<text x="8.8" y="261.6" transform="rotate(-90 8.8 261.6)">© Alle Rechte bei ROBERT BOSCH GMBH, auch für den</text>
<text x="12.2" y="261.6" transform="rotate(-90 12.2 261.6)">Fall von Schutzrechtsanmeldungen. Jede Verfügungs-</text>
<text x="15.5" y="261.6" transform="rotate(-90 15.5 261.6)">befugnis, wie Kopier- und Weitergaberecht, bei uns</text>
<text x="8.3" y="271.8">3</text>
<text x="15" y="271.8">F1928405378</text>
<text x="37" y="271.8">Al</text>
<text x="46.4" y="271.8">05.08.2008</text>
<text x="65.4" y="271.8">Al</text>
<text x="118" y="271.8">Nr. / NO.</text>
<text x="194" y="271.8">Blatt /</text>
<text x="6" y="276.2">Nr.</text>
<text x="6" y="279.4">NO.</text>
<text x="15" y="276.2">Änderung</text>
<text x="15" y="279.4">MODIFICATION</text>
<text x="37" y="276.2">gez</text>
<text x="37" y="279.4">SIGN</text>
<text x="46.4" y="276.2">gültig</text>
<text x="46.4" y="279.4">VALID</text>
<text x="64.4" y="276.2">gepr.</text>
<text x="64.4" y="279.4">CHE.</text>
<text x="194" y="277.9">10</text>
<text x="194.8" y="281.3">Bl./</text>
<text x="194.8" y="284.5">30</text>
</g>
<text font-size="2.5" x="194" y="274.7">SHEET</text>
</svg>
